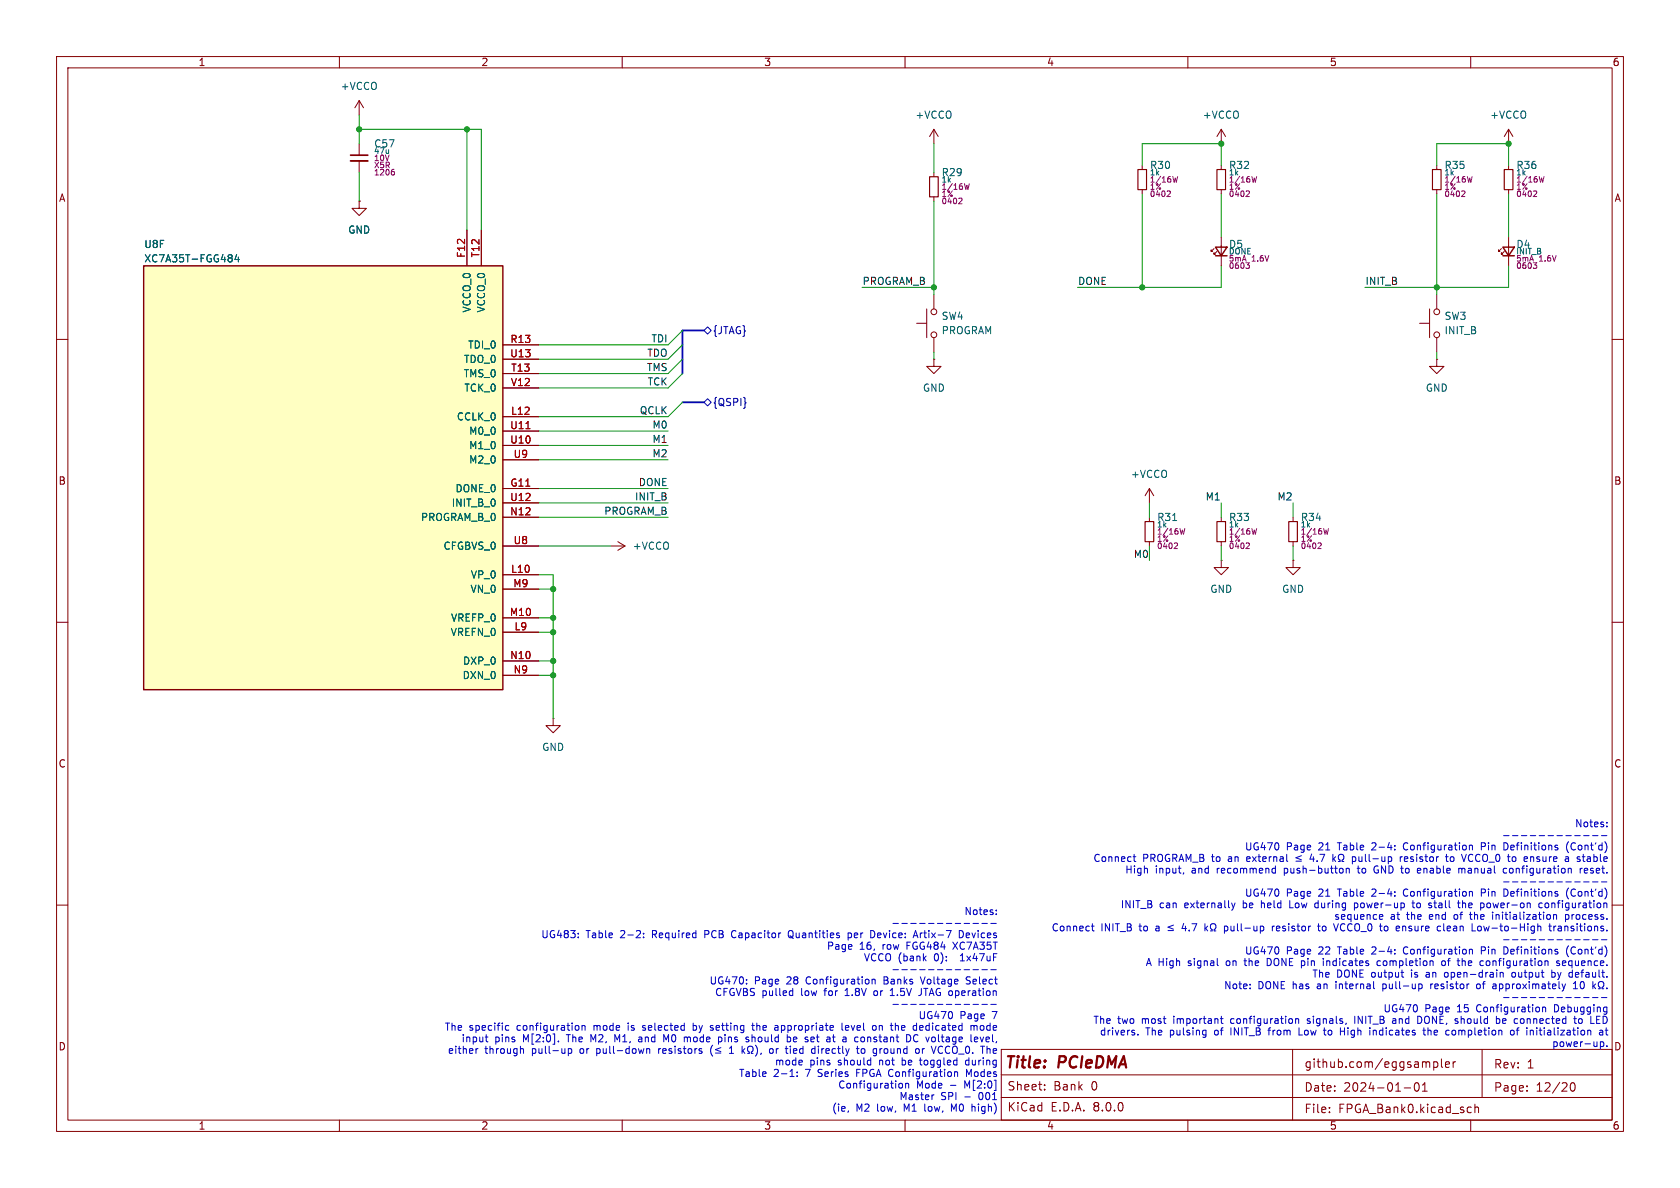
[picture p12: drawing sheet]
<svg xmlns="http://www.w3.org/2000/svg" width="297mm" height="210mm" viewBox="0 0 297 210" stroke-linecap="round" stroke-linejoin="round" font-family="sans-serif">
<g fill="none" stroke="#840000" stroke-width=".18">
<path d="M10 10h277v190h-277zM12 12h273v186h-273zM60 10v2M110 10v2M160 10v2M210 10v2M260 10v2M10 60h2M285 60h2M10 110h2M285 110h2M10 160h2"/>
<path d="M285 160h2M60 198v2M110 198v2M160 198v2M177 194h108M177 190h108M177 185.5h108v12.5h-108zM184.7 192.6v.1M184.7 191.8v.1M210 198v2M228.5 185.5v12.5M235 196.6v.1"/>
<path d="M235 195.8v.1M248.2 192.3h1.2M250.2 191.5l.2-.1a.81 .81 0 0 1 .6 .6 .81 .81 0 0 1-.3 .8l-.2 .1a.81 .81 0 0 1-.3-1.4zM251.5 192.9h.8M251.5 191.8l.4-.4v1.5M253.5 187.7v1.5M253.5 187.8l.4-.1 .3 .3v.4l-.2 .2h-.5M254.8 187.2v1.3l.2 .2M255.5 188.2l.8-.2-.1-.2-.4-.1-.3 .2 .1 .7h.6M256.9 187.7v1M257.3 187.7l-.3 .1-.1 .2M259.7 195.7l.4 .1"/>
<path d="M260 198v2M260.1 196.6l-.4 .1M260.7 195.8l.3-.1 .3 .1 .1 .9M260.7 195.2v1.5M262 185.5v8.5M270 192.8v.1M270 192v.1M277.8 191.5l.2-.1a.8 .8 0 0 1 .5 .7 .8 .8 0 0 1-.5 .8 .99 .99 0 0 1-.2-1.4z"/>
</g>
<path d="M25.4 47h63.5v74.9h-63.5z" fill="#ffffc2"/>
<path d="M25.4 47h63.5v74.9h-63.5zM214.9 43.7h2l-1 1.5zM214.9 45.2h2M265.7 43.7h2l-1 1.5zM265.7 45.2h2" fill="none" stroke="#840000" stroke-width=".25"/>
<g fill="none" stroke="#840000" stroke-width=".18">
<path d="M63.5 17.8l-.8 1.3M63.5 17.8v2.5M63.5 17.8l.8 1.3M63.5 35.6v1.2h1.3l-1.3 1.3-1.3-1.3h1.3M63.5 35.6h.1M63.5 25.4v2M63.5 28.4v2.1M165.1 22.9v2.5M165.1 30.5v.7M165.1 34.8v.8M165.1 22.9l-.8 1.2M165.1 22.9l.8 1.2"/>
<path d="M201.9 29.2v.8M201.9 33.5v.8M215.9 22.9v2.5M215.9 29.2v.8M215.9 33.5v.8M215.9 22.9l-.8 1.2M215.9 22.9l.8 1.2M254 29.2v.8M254 33.5v.8M266.7 22.9v2.5M266.7 29.2v.8M266.7 33.5v.8"/>
<path d="M266.7 22.9l-.8 1.2M266.7 22.9l.8 1.2M82.5 40.6v6.4M85.1 40.6v6.4M162.1 57.2h1.7M163.8 54.6v5.1M165.1 52.1v2.5M165.1 59.7v2.5M214.6 43.9l-.5 .6v-.3v.3h.3M215.1 44.5l-.5 .5v-.3v.3h.3M215.9 41.9v5.1M251 57.2h1.7"/>
<path d="M252.7 54.6v5.1M254 52.1v2.5M254 59.7v2.5M265.4 43.9l-.5 .6v-.3v.3h.3M265.9 44.5l-.5 .5v-.3v.3h.3M266.7 41.9v5.1M88.9 73.7h6.3M88.9 61h6.3M88.9 66h6.3M88.9 78.7h6.3M88.9 76.2h6.3M88.9 63.5h6.3"/>
<path d="M88.9 68.6h6.3M165.1 63.5v1.3h1.3l-1.3 1.2-1.3-1.2h1.3M165.1 63.5h.1M254 63.5v1.3h1.3l-1.3 1.2-1.3-1.2h1.3M254 63.5h.1M88.9 86.4h6.3M88.9 91.4h6.3M88.9 88.9h6.3M88.9 96.5h6.3M88.9 81.3h6.3M107.9 96.5h2.6M109.2 95.8l1.3 .7"/>
<path d="M110.5 96.5l-1.3 .8M203.2 86.4l-.8 1.2M203.2 86.4v2.5M203.2 91.4v.8M203.2 95.8v.7M203.2 86.4l.8 1.2M215.9 99.1v1.2h1.3l-1.3 1.3-1.3-1.3h1.3M215.9 99.1h.1M215.9 91.4v.8M215.9 95.8v.7M228.6 99.1v1.2h1.3l-1.3 1.3-1.3-1.3h1.3M228.6 99.1h.1"/>
<path d="M228.6 91.4v.8M228.6 95.8v.7M88.9 101.6h6.3M88.9 111.8h6.3M88.9 109.2h6.3M88.9 104.1h6.3M88.9 116.8h6.3M88.9 119.4h6.3M97.8 127v1.3h1.3l-1.3 1.2-1.3-1.2h1.3M97.8 127h.1"/>
<circle cx="165.1" cy="59.2" r=".51"/>
<circle cx="165.1" cy="55.1" r=".51"/>
<circle cx="254" cy="59.2" r=".51"/>
<circle cx="254" cy="55.1" r=".51"/>
</g>
<path d="M93 75.8h.7" fill="none" stroke="#a90000" stroke-width=".18"/>
<path d="M41 45.2v.3M41 45.7v.5M41.8 45l-.3 .9h.8M42.1 45.5v.8M207.3 92h.7" fill="none" stroke="#006464" stroke-width=".18"/>
<g fill="none" stroke="#840084" stroke-width=".18">
<path d="M69.4 30.3l.3 .2v.3l-.3 .1M69.5 29.9h.2M169.6 35l.4 .1 .1 .2-.6 .7h.6M171.4 32.5l-.3 1-.2-.7-.2 .7M206.5 33.7l.3 .1 .1 .2-.6 .7h.6M208.2 31.2l-.2 1-.2-.7-.2 .7M220.4 33.7l.4 .1 .1 .2-.6 .7h.6M222.2 31.2l-.3 1-.2-.7-.2 .7M258.5 33.7l.4 .1 .1 .2-.6 .7h.6M260.3 31.2l-.3 1-.2-.7-.2 .7M271.2 33.7l.4 .1 .1 .2-.6 .7h.6M273 31.2l-.3 1-.2-.7-.2 .7"/>
<path d="M220.3 46.4h.6l-.4 .4 .3 .1 .1 .4-.2 .1h-.3M271.1 46.4h.6l-.4 .4 .3 .1 .1 .4-.2 .1h-.3M207.7 96h.4l.1 .3-.6 .7h.6M209.5 93.4l-.3 1-.2-.7-.2 .7M220.4 96h.4l.1 .3-.6 .7h.6M222.2 93.4l-.3 1-.2-.7-.2 .7M233.1 96h.4l.1 .3-.6 .7h.6M234.9 93.4l-.3 1-.2-.7-.2 .7"/>
</g>
<path d="M164.3 31.2h1.6v3.6h-1.6zM201.2 30h1.5v3.5h-1.5zM215.1 30h1.6v3.5h-1.6zM253.2 30h1.6v3.5h-1.6zM265.9 30h1.6v3.5h-1.6zM202.4 92.2h1.6v3.6h-1.6zM215.1 92.2h1.6v3.6h-1.6zM227.8 92.2h1.6v3.6h-1.6z" fill="none" stroke="#840000" stroke-width=".2"/>
<path d="M62 28.4h3" fill="none" stroke="#840000" stroke-width=".33"/>
<path d="M62 27.4h3" fill="none" stroke="#840000" stroke-width=".3"/>
<path d="M124.5 58.4l.6-.6 .6 .6-.6 .7zM124.5 71.1l.6-.6 .6 .6-.6 .7zM131.8 71.2h.1l-.1 .1" fill="none" stroke="#000084" stroke-width=".18"/>
<g fill="none" stroke="#0000c2" stroke-width=".18">
<path d="M200.3 151.4h.5M200.5 151v1.1l.3 .2M209.3 154.3l-.2 .2M217.7 159.6l.3 .9M218.3 159.6l-.3 .9M225.1 153.5l.4 .1M225.5 153.1v1.2M225.5 154.3h-.4M228 159.2v1.3h.6M229.1 152.2h1M230.1 151.3l-1 .3 1 .4M232.9 159.6l-.3 .1-.2 .2"/>
<path d="M235.6 151v1.3M235.8 151.8l.3 .5M236.1 151.4l-.5 .5M237 151l-.2 .1a.58 .58 0 0 0 .1 1v.2h-.3M237.2 151l.2 .1a.58 .58 0 0 1-.1 1v.2h.3M237.2 153.5l.3 .2v.4l-.3 .2M238 153.6l.2-.1 .3 .1v.7M238 153.5v.8M239.1 151.5l.3-.1 .3 .3-.1 .5h-.5M239.1 151.4v1.3M239.4 159.7l.4-.1 .2 .1M239.4 159.6v1.3"/>
<path d="M239.9 153.5h.5M240.1 153.1l.1 1.2M243 153.4v.6l.3 .3M246.6 150.1v.1M246.6 149.5v.1M246.6 157.6v.2M246.6 158.3v.1M247.6 151.4v.9M247.9 151.4l-.3 .3M248.3 149l-.2 .5 .2 .7M248.3 157.2l-.2 .5 .2 .7M248.7 151.4h-.2l-.2 .2v.6l.4 .1"/>
<path d="M248.9 151.7l-.6 .2M249.6 159.6h.5M249.8 159.2v1.1l.3 .2M250.8 153.5l.3 .1 .1 .2-.6 .1M251.1 154.3h-.3M252.9 159.6l.2 .1M253.5 159.6h.5M255.5 151.4h.5M255.7 151v1.1l.3 .2M256.8 151.4l-.3 .1-.1 .2v.5l.4 .1M257.6 159.6h.5M257.8 159.2v1.1l.3 .2"/>
<path d="M257.9 153.6l.4-.1 .1 .2M257.9 153.5v.8M258.4 153.7v.6M258.6 159.2v1.3M258.9 153.6l-.3-.1-.2 .2M258.9 159.6l-.3 .1M259.6 151.3v.4l.2 .5M259.8 149.5l.1-.1 .4 .1v.7M259.8 157.7l.1-.1h.4v.8M259.8 151.1l-.1 .1M261.9 149.6h.5M261.9 157.8h.5"/>
<path d="M262.4 149h-.5v1.2M262.4 157.2h-.5v1.2M263.1 159.6l-.3 .3v.3l.3 .3M265.8 147.7h1M265.8 155.9h1M266.4 153.6l-.4-.1-.2 .2 .1 .6h.5M266.5 149.2l-.6-.2v1.2l.6-.1M266.5 157.3l-.6-.1v1.2l.6-.2M266.9 153.6v.6M267.4 147.7h1M267.4 155.9h1M269 147.7h.9"/>
<path d="M269 155.9h.9M270.5 147.7h1M270.5 155.9h1M270.7 151.5h.4v.8M272.1 147.7h1M272.1 155.9h1M272.6 159.7l-.3-.1-.3 .3 .2 .5h.4M273.7 147.7h.9M273.7 159.7l-.3-.1-.3 .3 .1 .5 .2 .1 .3-.1M273.7 155.9h.9M275.2 147.7h1M275.2 155.9h1"/>
<path d="M276.8 147.7h1M276.8 155.9h1M277.3 148.8a1.46 1.46 0 0 0 0 1.9M277.3 157a1.47 1.47 0 0 0-.1 1.9M278.4 147.7h1M278.4 155.9h1M279.4 153.5v.8M279.7 153.5l-.3 .2M280 147.7h.9M280 155.9h.9M280.1 153.9l.6-.1-.1-.2-.3-.1-.2 .2v.6h.5M280.8 151.4h.2"/>
<path d="M280.8 152.3h.3M280.8 151.8h.3M281.5 147.7h1M281.5 155.9h1M283.1 147.7h1M283.1 155.9h1M284.1 146v.2M284.1 145.4v.1M102.2 165.6v.2M102.2 165v.1M113.8 165.6v.2M113.8 165v.1"/>
<path d="M129.6 164.6l-.3 .4 .3 .7M132 173.8v.1M132 173.2v.1M139.6 165.5h.1M139.8 175.1l.3 .1M139.9 164.5a.43 .43 0 0 0-.5 .4v.4a.43 .43 0 0 0 .5 .5M140.1 174.7v1.3M140.1 175.9l-.3 .1M149.4 176h.7M149.9 164.9v1.3M149.9 165l.4-.1 .2 .1M150.5 165.6l-.2 .2-.4-.1"/>
<path d="M153.9 164.5a.64 .64 0 0 1 .8 .6 .64 .64 0 0 1-.8 .7M154.2 173.1v.8M154.2 173.2l.2-.1 .3 .1v.7M154.6 175.2l-.1 .2 .1 .5M157.4 176h.7M157.4 175.1l.3-.4v1.3M157.9 163.2h.9M157.9 171.4h.9M157.9 177.6h.9M159.4 163.2h1M159.4 171.4h1M159.4 177.6h1"/>
<path d="M161 163.2h1M161 171.4h1M161 177.6h1M161.4 165.8l.5-1.3 .4 1.3M161.6 165.4h.6M162.6 163.2h.9M162.6 171.4h.9M162.6 177.6h.9M162.7 172.7l.4 1.2M162.9 174.7v.9a.41 .41 0 0 1-.5 .4M164.2 163.2h.9M164.2 171.4h.9"/>
<path d="M164.2 177.6h.9M165.7 163.2h1M165.7 171.4h1M165.7 177.6h1M167.3 163.2h1M167.3 171.4h1M167.3 177.6h1M168.9 163.2h.9M168.9 171.4h.9M168.9 177.6h.9M169.6 164.5a.64 .64 0 0 1 .7 .6 .64 .64 0 0 1-.7 .7zM169.8 169.9h.7"/>
<path d="M169.9 168.9h-.1M170.4 163.2h1M170.4 171.4h1M170.4 177.6h1M170.8 173.9h.5M171.3 172.7h-.3l-.2 .2 .1 .3 .4 .1M172 163.2h1M172 171.4h1M172 177.6h1M173.6 163.2h1M173.6 171.4h1M173.6 177.6h1"/>
<path d="M175.2 163.2h.9M175.2 171.4h.9M175.2 177.6h.9M176.1 161.6v.1M176.1 160.9v.1M192.9 163.7h.5M193.1 163.3v1.1l.3 .2M213 163.3v1.3M213.1 164.1l.4 .5M213.5 163.7l-.5 .5M214 164.6h.3v-.3a.54 .54 0 0 1-.3-.7 .54 .54 0 0 1 .8-.2 .58 .58 0 0 1-.1 .9v.3h.3M215.2 170.5l.2 .2"/>
<path d="M215.9 179.6v1.1l.3 .2M216.5 163.8l.3-.1 .2 .1M216.5 163.7v1.3M217 164.4l-.2 .2-.3-.1M218 160.5l-.3 .4M221 174.7v.1M221 174v.1M223.3 163.8l.1 .2-.1 .5M224 169.4v1.3h.3M224.9 163.7v.9M225.3 163.7l-.4 .3M225.7 163.8v.7"/>
<path d="M226.3 164l-.6 .1M232.4 160.2l.2 .2 .3 .1M232.9 163.7h.5M233.1 163.3v1.1l.3 .2M233.9 169.4v.1M233.9 169.8v.9M234 163.7l-.2 .3v.3l.2 .3M236.6 163.3l-.4 1.3M237 163.6v.7M239.5 179.6v1.3M240 160.4l-.2 .1-.4-.1M242.8 174.6l.2 .2"/>
<path d="M243.9 162.5h.5M243.9 161.7h.4l.2 .3-.6 .1M244 169.9l-.3-.1-.3 .3 .2 .5h.4M244.5 173.9v1.3M244.5 174.7l.1 .1M244.6 173.9l-.1 .1M246.6 167.9v.1M246.6 168.5v.1M247.7 171.9h.5M247.9 172.7h.3M248 163.7v.9M248.3 167.4l-.2 .5 .2 .7"/>
<path d="M248.5 163.8l-.3-.1-.2 .1M250.6 179.6a.64 .64 0 0 1 .8 .7 .64 .64 0 0 1-.8 .6M250.8 174l.4-.1 .2 .3-.1 .5h-.5M252.9 173.9v.9M252.9 160l.2 .2-.2 .3M253.3 173.9l-.4 .3M254.9 170l.2-.2 .4 .2v.5l-.1 .1-.3 .1-.2-.1zM255.2 163.3v1.1l.2 .2M255.5 172l-.1 .1 .1 .6M258.5 169.4v1.3M258.9 169.8l-.4 .2M259.8 167.9l.1-.1 .4 .1v.7"/>
<path d="M259.8 161.7h.5M259.9 161.2l.1 1.3M261.3 163.8l.2-.1 .3 .1 .1 .5-.1 .2-.3 .1-.2-.2zM261.6 174l-.3-.1-.3 .3 .1 .5 .2 .1 .3-.1M261.9 168h.5M262.4 167.4h-.5v1.2M263.2 169.8l-.4 .1-.1 .2 .1 .5 .4 .1M263.9 161.7v.8M264.1 173.9l.3 .1 .1 .8M264.5 174.7l-.4 .1M264.5 174.2l-.4 .1M264.5 179.6v1.3"/>
<path d="M265.2 172l.2-.1 .3 .1 .1 .7M265.2 171.9v.8M265.8 166.1h1M265.8 176.3h1M266.5 167.6l-.6-.2v1.2l.6-.1M267.4 166.1h1M267.4 176.3h1M267.7 171.9l-.3 .1-.1 .1v.5l.4 .1M269 166.1h.9M269 176.3h.9M270.5 166.1h1M270.5 176.3h1"/>
<path d="M272.1 166.1h1M272.1 176.3h1M272.7 178v.9M272.7 178.1l.2-.1 .3 .1 .1 .8M273.7 166.1h.9M273.7 176.3h.9M273.8 163.7h.5M274 163.3v1.1l.3 .2M274.3 172l.4-.1 .2 .1M274.3 171.5v1.2M274.6 161.8l.2-.1h.3l.1 .8M274.6 161.7v.8"/>
<path d="M274.7 163.7v.9M274.9 172.6l-.2 .1h-.4M275.1 163.7l-.4 .3M275.2 166.1h1M275.2 176.3h1M275.5 163.8l.4-.1 .1 .2M275.7 169.9l-.3-.1-.2 .2v.2l.5 .1v.3h-.5M276 164l-.4 .1-.2 .2 .2 .3 .4-.1M276.8 161.7h.3l.2 .1M276.8 161.7v1.2M276.8 169.9l-.4-.1-.2 .2 .1 .6h.5M276.8 166.1h1"/>
<path d="M276.8 170.2l-.6 .1M276.8 176.3h1M277.3 167.2a1.46 1.46 0 0 0 0 1.9M277.3 162.4l-.2 .1h-.3M277.6 171.9l.4 .1M278 172.7h-.4M278 171.5v1.2M278.2 174.8h.7M278.2 173.9l.3-.4v1.3M278.4 166.1h1M278.4 176.3h1M278.4 179.6v1.1l.3 .2"/>
<path d="M280 166.1h.9M280 176.3h.9M281.5 166.1h1M281.5 176.3h1M282.9 173.5l-.2 .1a.58 .58 0 0 0 .2 .9v.3h-.3M283.1 166.1h1M283.1 176.3h1M283.2 173.5l.2 .1a.59 .59 0 0 1-.2 .9v.3h.3M284.1 174.7v.1M84.1 185.4v.8M84.5 185.4l-.4 .2M85.8 183.3h.5"/>
<path d="M86 182.9v1.1l.3 .2M89.4 182l.2 .1h.4M90 181.3h-.4l-.2 .1M92.2 185.4l.4 .1v.7M98.7 184v.2M100.5 185.4h.3l.3 .2-.1 .6h-.5M100.5 185.4v1.2M101.9 181.3h.3l.1 .2v.5l-.4 .1M102.9 181.4l.2-.1h.3v.8M102.9 181.3v.8M109.1 183.8l-.4-.9v1.3M113.3 183.3l-.4 .1"/>
<path d="M113.4 183.7h-.3l-.2 .2v.2l.5 .1M113.6 182.1h.1M113.8 181.3l-.2 .2 .2 .2M114.3 185.5l.2-.1h.3l.1 .8M114.3 185.4v.8M116.4 185.4v.8M116.7 185.4l-.3 .2M118.2 182.9l-.4 .9-.5-.9v1.3M121.3 183.3l.2 .2M121.5 183.5v.7M121.7 183.3l-.2 .2M122.5 182.1h.4"/>
<path d="M122.5 180.9v1.2M122.9 181.3h-.4M125.8 181.3h.3M125.8 181.7l.3 .2M125.9 184.8a1.47 1.47 0 0 0 .1 1.9M126.1 181.9l-.2 .2h-.2M126.5 186.2h.9M127.1 183.3l.4 .1 .1 .2v.4l-.5 .2M127.4 185.2l-.9 .3 .9 .4M129 186.2h.7M129.3 184.9v1.3M131.2 184.9v1.3"/>
<path d="M131.3 185.7l.4 .5M131.7 185.4l-.5 .5M132.2 185.3v.5l.3 .2v.2h-.3M132.2 185.1l.1-.1a.54 .54 0 0 1 .8 .2 .54 .54 0 0 1-.3 .8v.2h.3M132.2 183.7l.2 .2-.2 .3M132.2 183.3l.1 .1M132.9 181.3h.5M132.9 182.9v1.3M133 183.4h-.1M133.1 180.9v1l.3 .2M133.6 184.8a1.47 1.47 0 0 1 0 1.9M134.6 186.2l-.1 .2"/>
<path d="M136.2 185.4h.3l.2 .2v.4l-.2 .2h-.3l-.2-.2zM137.1 181.3h.3l.1 .2v.6M137.5 182.1h-.4M137.5 181.6h-.4M139.2 183.4l.3-.1 .3 .3-.1 .5h-.5M139.7 190.3h.7M139.7 184.9v.2M139.7 185.4v.8M140.3 185.8l.6-.1-.1-.3h-.4l-.1 .1v.7h.5M140.7 183.3h-.3l-.1 .2v.6l.4 .1M140.9 183.6l-.6 .1M140.9 190.2v.1"/>
<path d="M140.9 189.5v.1M142 185.4h-.4l-.2 .2 .1 .6h.5M142 184.9v1.3M143.4 184.1h.5M143.4 183.4h.5M144 183.6l-.7 .1M144.1 185.4h-.4l-.2 .2 .1 .6h.5M144.1 184.9v1.3M144.7 184.9v.2M144.7 185.4v.8M147.2 183.3h.4M147.3 184l.3 .2"/>
<path d="M148.9 180.9v1l.1 .2M150 181.3h-.4l-.1 .2v.6h.5M150 196.4l-.1 .2M150.1 181.6l-.6 .1M151.4 185.4h.5M151.6 184.9v1.1l.3 .2M152.4 185.4h.3l.2 .2v.4l-.2 .2h-.3l-.2-.2zM154.5 181.3h.3l.1 .2-.1 .5-.3 .1M155.4 181.3v.8M155.6 181.3l-.2 .1M155.9 185.4l-.3 .1M158.5 181.3l.3 .2v.6"/>
<path d="M159 191.6l.3-.1 .3 .2-.2 .6h-.4M160.1 191.6l.2-.1 .3 .1v.7M160.1 191.5v.8M161.9 182.9a.66 .66 0 0 0-.4 .7 .66 .66 0 0 0 .5 .6l.3-.2M162 182.9l.3 .1M162.5 187.4h.5M162.6 181.9l.2 .2h.3M162.6 181.5l.2-.2h.2l.2 .2M162.7 187l.1 1.2M163.1 185.4v.8M163.2 181.6l-.6 .1M163.4 185.4l-.3 .2"/>
<path d="M165.1 193.5l-.2 .1M166.6 186.1l-.2 .1M168.6 196.1l-.4-.9v1.2M168.7 189.6l.2-.1h.3l.1 .8M171.2 187.4l-.4 .1-.1 .2v.4l.5 .2M171.3 189.9l-.4-.9v1.3M171.8 195.2v1.2M171.8 181.3l.4 .2M172.2 181.5l.2-.2h.3v.8M172.2 181.5v.6M172.2 195.6l-.4 .1M173.3 183.3l.3 .9 .3-.9"/>
<path d="M173.7 181.3h-.3l-.1 .2v.5l.4 .1M174.5 183.3l-.2 .2v.5l.2 .2M174.9 183.6l-.6 .1M176 185.4h-.2l-.2 .1v.7h.4M176.2 185.7l-.6 .1M200.6 182.6v.3M201.2 182.8v.2M212.8 182.1l.4 .1M213.2 182.1v1l-.2 .3M213.2 182.9l-.4 .1M215.7 180.1h.5M224.1 182.1h.5"/>
<path d="M224.3 181.9v1.1M229 180.2l.2-.1h.3l.1 .8M229 180.1v.8M229.6 181.7v1.3h.7M231.1 180.9h.1M231.3 180.1l-.2 .2 .2 .2M233.9 182.1h.5M234.2 182.9l.2 .1M237 182.3h.7M237.7 181.7v1.3M242.8 182.1v.9M243.1 182.1l-.3 .1"/>
<path d="M246.3 180.1h.4M246.8 180.9h-.5M246.8 180.4h-.5M251.5 182.1h.5M251.7 181.7v1.1l.3 .2M252.4 181.7v1.3M252.8 182.1l-.4 .1M257.1 182.1l-.3 .1-.1 .2v.4l.4 .2M264.5 180.1h.4l.2 .2-.1 .6h-.5M265.7 180.1v.8M266.2 180.4l-.6 .1M267.1 182.2l.2-.1 .3 .1 .1 .5-.1 .2-.3 .1-.2-.2z"/>
<path d="M268.1 182.1h.4M268.4 181.7l-.2 .2v1.1M269.2 180.1h-.3l-.1 .2v.5l.4 .1M271.7 181.7v.1M278.2 180.1h.5M279.1 180.2l.2-.1 .4 .1v.5l-.1 .2h-.3l-.2-.1zM282.3 180.9h.6M282.3 180.3h.4M282.8 182.2h.5l.1 .8M282.9 184.2h.4l.2 .2-.1 .5h-.5M282.9 184.2v1.2M283.4 182.4l-.5 .1-.2 .2 .2 .3 .5-.1"/>
<path d="M283.8 182.1h.5M284 181.7v1.1l.3 .2M284.1 184.9v.1"/>
</g>
<path d="M124.5 58.4h-3.9v7.6M120.6 71.1h3.9" fill="none" stroke="#000084" stroke-width=".3"/>
<g fill="none" stroke="#009600" stroke-width=".18">
<path d="M63.5 22.9h21.6v17.7M63.5 20.3v5.1M63.5 30.5v5.1M82.5 22.9v17.7M165.1 25.4v5.1M165.1 35.6v16.5M201.9 29.2v-3.8h14v3.8M201.9 34.3v16.5M215.9 34.3v7.6M254 29.2v-3.8h12.7v3.8M254 34.3v17.8M266.7 34.3v7.6"/>
<path d="M120.6 58.4l-2.5 2.6h-22.9M152.4 50.8h12.7M215.9 47v3.8h-25.4M266.7 47v3.8h-25.4M95.2 76.2h22.9M95.2 78.7h22.9M120.6 66l-2.5 2.6h-22.9M120.6 63.5l-2.5 2.5h-22.9M120.6 61l-2.5 2.5h-22.9M120.6 71.1l-2.5 2.6h-22.9M165.1 62.2v1.3M254 62.2v1.3"/>
<path d="M95.2 96.5h12.7M95.2 91.4h22.9M95.2 88.9h22.9M95.2 86.4h22.9M95.2 81.3h22.9M203.2 88.9v2.5M203.2 96.5v2.6M215.9 88.9v2.5M215.9 96.5v2.6M228.6 88.9v2.5M228.6 96.5v2.6M95.2 111.8h2.6"/>
<path d="M95.2 101.6h2.6v25.4M95.2 109.2h2.6M95.2 104.1h2.6M95.2 119.4h2.6M95.2 116.8h2.6"/>
</g>
<g fill="#009600" stroke="#009600" stroke-width=".18">
<circle cx="63.5" cy="22.9" r=".46"/>
<circle cx="82.5" cy="22.9" r=".46"/>
<circle cx="97.8" cy="111.8" r=".46"/>
<circle cx="97.8" cy="109.2" r=".46"/>
<circle cx="97.8" cy="116.8" r=".46"/>
<circle cx="97.8" cy="104.1" r=".46"/>
<circle cx="97.8" cy="119.4" r=".46"/>
<circle cx="254" cy="50.8" r=".46"/>
<circle cx="201.9" cy="50.8" r=".46"/>
<circle cx="165.1" cy="50.8" r=".46"/>
<circle cx="266.7" cy="25.4" r=".46"/>
<circle cx="215.9" cy="25.4" r=".46"/>
</g>
<g font-size="2.8" fill="#840000">
<text x="177.5" y="189.4">Title:</text>
<text x="187.2" y="189.4">PCIeDMA</text>
</g>
<g font-size="2.1" fill="#840000">
<text x="230.5" y="189">github.com/eggsampler</text>
<text x="264" y="189.1">Rev:</text>
<text x="269.9" y="189.1">1</text>
<text x="178" y="196.7">KiCad</text>
<text x="178" y="193">Sheet:</text>
<text x="185.7" y="196.7">E.D.A.</text>
<text x="186.2" y="193">Bank</text>
<text x="193" y="193">0</text>
<text x="193.3" y="196.7">8.0.0</text>
<text x="230.5" y="193.2">Date:</text>
<text x="230.5" y="197">File:</text>
<text x="236.6" y="197">FPGA_Bank0.kicad_sch</text>
<text x="237.5" y="193.2">2024-01-01</text>
<text x="264" y="193.2">Page:</text>
<text x="271.5" y="193.2">12/20</text>
</g>
<g font-size="1.8" fill="#840000">
<text x="35" y="11.9">1</text>
<text x="85" y="11.9">2</text>
<text x="135" y="11.9">3</text>
<text x="185" y="11.9">4</text>
<text x="235" y="11.9">5</text>
<text x="285" y="11.9">6</text>
<text x="10.3" y="35.9">A</text>
<text x="285.3" y="35.9">A</text>
<text x="10.3" y="85.9">B</text>
<text x="285.3" y="85.9">B</text>
<text x="10.3" y="135.9">C</text>
<text x="285.3" y="135.9">C</text>
<text x="10.3" y="185.9">D</text>
<text x="285.3" y="185.9">D</text>
<text x="35" y="199.9">1</text>
<text x="85" y="199.9">2</text>
<text x="135" y="199.9">3</text>
<text x="185" y="199.9">4</text>
<text x="235" y="199.9">5</text>
<text x="285" y="199.9">6</text>
</g>
<g font-size="1.8" fill="#006464">
<text x="60.1" y="16.1">+VCCO</text>
<text x="161.7" y="21.2">+VCCO</text>
<text x="212.5" y="21.2">+VCCO</text>
<text x="263.3" y="21.2">+VCCO</text>
<text x="66" y="26.3">C57</text>
<text x="166.4" y="31.3">R29</text>
<text x="203.2" y="30.1">R30</text>
<text x="217.2" y="30.1">R32</text>
<text x="255.3" y="30.1">R35</text>
<text x="268" y="30.1">R36</text>
<text x="61.5" y="41.5">GND</text>
<text x="25.4" y="46.6">XC7A35T-FGG484</text>
<text x="25.4" y="44">U8F</text>
<text x="217.2" y="44">D5</text>
<text x="268" y="44">D4</text>
<text x="83.4" y="55.3" transform="rotate(-90 83.4 55.3)">VCCO_0</text>
<text x="86" y="55.3" transform="rotate(-90 86 55.3)">VCCO_0</text>
<text x="166.4" y="59.3">PROGRAM</text>
<text x="166.4" y="56.7">SW4</text>
<text x="255.3" y="56.7">SW3</text>
<text x="255.3" y="59.3">INIT_B</text>
<text x="81.9" y="64.4">TDO_0</text>
<text x="82.7" y="61.8">TDI_0</text>
<text x="81.9" y="66.9">TMS_0</text>
<text x="82" y="69.4">TCK_0</text>
<text x="163.1" y="69.4">GND</text>
<text x="252" y="69.4">GND</text>
<text x="80.7" y="74.5">CCLK_0</text>
<text x="82.8" y="77.1">M0_0</text>
<text x="82.8" y="79.6">M1_0</text>
<text x="82.8" y="82.1">M2_0</text>
<text x="79.8" y="89.8">INIT_B_0</text>
<text x="80.4" y="87.2">DONE_0</text>
<text x="199.8" y="84.7">+VCCO</text>
<text x="74.3" y="92.3">PROGRAM_B_0</text>
<text x="204.5" y="92.3">R31</text>
<text x="217.2" y="92.3">R33</text>
<text x="229.9" y="92.3">R34</text>
<text x="78.3" y="97.4">CFGBVS_0</text>
<text x="111.8" y="97.4">+VCCO</text>
<text x="83.1" y="105">VN_0</text>
<text x="83.1" y="102.5">VP_0</text>
<text x="213.9" y="105">GND</text>
<text x="226.6" y="105">GND</text>
<text x="79.6" y="112.6">VREFN_0</text>
<text x="79.6" y="110.1">VREFP_0</text>
<text x="81.8" y="117.7">DXP_0</text>
<text x="81.7" y="120.2">DXN_0</text>
<text x="95.8" y="132.9">GND</text>
</g>
<g font-size="1.8" fill="#a90000">
<text x="82.3" y="45.7" transform="rotate(-90 82.3 45.7)">F12</text>
<text x="84.8" y="45.6" transform="rotate(-90 84.8 45.6)">T12</text>
<text x="90.1" y="63.2">U13</text>
<text x="90.1" y="60.7">R13</text>
<text x="90.3" y="65.8">T13</text>
<text x="90.2" y="68.3">V12</text>
<text x="90.1" y="75.9">U11</text>
<text x="90.2" y="73.4">L12</text>
<text x="90.1" y="78.5">U10</text>
<text x="90.7" y="81">U9</text>
<text x="90.1" y="88.6">U12</text>
<text x="90.1" y="86.1">G11</text>
<text x="90.1" y="91.2">N12</text>
<text x="90.2" y="101.3">L10</text>
<text x="90.7" y="96.3">U8</text>
<text x="90.6" y="103.9">M9</text>
<text x="90" y="109">M10</text>
<text x="90.9" y="111.5">L9</text>
<text x="90.1" y="116.6">N10</text>
<text x="90.7" y="119.1">N9</text>
</g>
<g font-size="1.8" fill="#0f0f0f">
<text x="152.4" y="50.5">PROGRAM_B</text>
<text x="190.5" y="50.5">DONE</text>
<text x="241.3" y="50.5">INIT_B</text>
<text x="114.3" y="65.7">TMS</text>
<text x="114.3" y="63.2">TDO</text>
<text x="115.1" y="60.6">TDI</text>
<text x="114.4" y="68.2">TCK</text>
<text x="113" y="73.3">QCLK</text>
<text x="115.2" y="75.9">M0</text>
<text x="115.2" y="80.9">M2</text>
<text x="115.2" y="78.4">M1</text>
<text x="112.2" y="88.6">INIT_B</text>
<text x="112.8" y="86">DONE</text>
<text x="213" y="88.6">M1</text>
<text x="225.7" y="88.6">M2</text>
<text x="106.7" y="91.1">PROGRAM_B</text>
<text x="200.3" y="98.7">M0</text>
</g>
<g font-size="1.8" fill="#000084">
<text x="125.9" y="59.3">{JTAG}</text>
<text x="125.9" y="72">{QSPI}</text>
</g>
<g font-size="1.8" fill="#0000c2">
<text x="278.4" y="146.3">Notes:</text>
<text x="193.2" y="152.5">Connect</text>
<text x="198.8" y="154.5">High</text>
<text x="202" y="152.5">PROGRAM_B to</text>
<text x="204.2" y="154.5">input,</text>
<text x="210.8" y="154.5">and</text>
<text x="215.4" y="154.5">recommend</text>
<text x="217.4" y="152.5">an</text>
<text x="220" y="150.4">UG470</text>
<text x="220.9" y="152.5">external</text>
<text x="227.4" y="150.4">Page</text>
<text x="227.5" y="154.5">push-button</text>
<text x="229.7" y="152.5">þÿ&quot;d4.7</text>
<text x="233.2" y="150.4">21</text>
<text x="236.8" y="150.4">Table</text>
<text x="240.3" y="152.5">pull-up</text>
<text x="240.7" y="154.5">to</text>
<text x="243" y="150.4">2-4:</text>
<text x="243.8" y="154.5">GND to</text>
<text x="248.8" y="150.4">Configuration</text>
<text x="249" y="152.5">resistor</text>
<text x="251.9" y="154.5">enable</text>
<text x="257.3" y="152.5">to</text>
<text x="259.3" y="154.5">manual</text>
<text x="260.4" y="152.5">VCCO_0 to</text>
<text x="262.7" y="150.4">Pin</text>
<text x="266.9" y="150.4">Definitions</text>
<text x="267.4" y="154.5">configuration</text>
<text x="271.7" y="152.5">ensure</text>
<text x="278.2" y="150.4">(Cont'd)</text>
<text x="279.2" y="152.5">a</text>
<text x="281.2" y="154.5">reset.</text>
<text x="281.5" y="152.5">stable</text>
<text x="170.4" y="161.8">Notes:</text>
<text x="198" y="160.6">INIT_B</text>
<text x="205" y="160.6">can</text>
<text x="209.5" y="160.6">externally</text>
<text x="220" y="158.6">UG470</text>
<text x="220" y="160.6">be</text>
<text x="223.4" y="160.6">held</text>
<text x="227.4" y="158.6">Page</text>
<text x="228.6" y="160.6">Low</text>
<text x="233.2" y="158.6">21</text>
<text x="233.3" y="160.6">during</text>
<text x="236.8" y="158.6">Table</text>
<text x="240.5" y="160.6">power-up</text>
<text x="243" y="158.6">2-4:</text>
<text x="248.8" y="158.6">Configuration</text>
<text x="251" y="160.6">to</text>
<text x="254.1" y="160.6">stall</text>
<text x="259.5" y="160.6">the</text>
<text x="262.7" y="158.6">Pin</text>
<text x="263.6" y="160.6">power-on</text>
<text x="266.9" y="158.6">Definitions</text>
<text x="274.1" y="160.6">configuration</text>
<text x="278.2" y="158.6">(Cont'd)</text>
<text x="95.6" y="165.9">UG483:</text>
<text x="103.6" y="165.9">Table</text>
<text x="109.8" y="165.9">2-2:</text>
<text x="115.6" y="165.9">Required</text>
<text x="125" y="165.9">PCB</text>
<text x="130" y="165.9">Capacitor</text>
<text x="140.2" y="165.9">Quantities</text>
<text x="146.1" y="168">Page</text>
<text x="151" y="165.9">per</text>
<text x="151.9" y="168">16,</text>
<text x="155.2" y="165.9">Device:</text>
<text x="156.1" y="168">row</text>
<text x="160.5" y="168">FGG484</text>
<text x="163" y="165.9">Artix-7</text>
<text x="169" y="168">XC7A35T</text>
<text x="171.2" y="165.9">Devices</text>
<text x="185.8" y="164.7">Connect</text>
<text x="194.6" y="164.7">INIT_B</text>
<text x="201.5" y="164.7">to</text>
<text x="204.6" y="164.7">a</text>
<text x="206.9" y="164.7">þÿ&quot;d4.7</text>
<text x="217.5" y="164.7">pull-up</text>
<text x="226.2" y="164.7">resistor</text>
<text x="234.5" y="164.7">to</text>
<text x="235.8" y="162.7">sequence</text>
<text x="237.6" y="164.7">VCCO_0 to</text>
<text x="245.8" y="162.7">at</text>
<text x="248.8" y="162.7">the</text>
<text x="248.9" y="164.7">ensure</text>
<text x="253" y="162.7">end</text>
<text x="256.4" y="164.7">clean</text>
<text x="257.5" y="162.7">of</text>
<text x="260.6" y="162.7">the</text>
<text x="262.7" y="164.7">Low-to-High</text>
<text x="264.7" y="162.7">initialization</text>
<text x="276.6" y="164.7">transitions.</text>
<text x="277.8" y="162.7">process.</text>
<text x="152.6" y="170">VCCO (bank</text>
<text x="165.2" y="170">0):</text>
<text x="170.2" y="170">1x47uF</text>
<text x="202.5" y="170.9">A High</text>
<text x="210.1" y="170.9">signal</text>
<text x="217" y="170.9">on</text>
<text x="220" y="168.8">UG470</text>
<text x="220.5" y="170.9">the</text>
<text x="224.6" y="170.9">DONE pin</text>
<text x="227.4" y="168.8">Page</text>
<text x="231.9" y="172.9">The</text>
<text x="233.2" y="168.8">22</text>
<text x="235" y="170.9">indicates</text>
<text x="236.3" y="172.9">DONE output</text>
<text x="236.8" y="168.8">Table</text>
<text x="243" y="168.8">2-4:</text>
<text x="244.7" y="170.9">completion</text>
<text x="248.8" y="168.8">Configuration</text>
<text x="249.8" y="172.9">is</text>
<text x="252.6" y="172.9">an</text>
<text x="256" y="172.9">open-drain</text>
<text x="256.4" y="170.9">of</text>
<text x="259.4" y="170.9">the</text>
<text x="262.7" y="168.8">Pin</text>
<text x="263.5" y="170.9">configuration</text>
<text x="266.9" y="168.8">Definitions</text>
<text x="268.1" y="172.9">output</text>
<text x="275.4" y="172.9">by</text>
<text x="277.3" y="170.9">sequence.</text>
<text x="278.2" y="168.8">(Cont'd)</text>
<text x="278.6" y="172.9">default.</text>
<text x="125.3" y="174.1">UG470:</text>
<text x="126.3" y="176.2">CFGVBS pulled</text>
<text x="133.4" y="174.1">Page</text>
<text x="139.2" y="174.1">28</text>
<text x="141.7" y="176.2">low</text>
<text x="142.8" y="174.1">Configuration</text>
<text x="146" y="176.2">for</text>
<text x="149.9" y="176.2">1.8V</text>
<text x="155.1" y="176.2">or</text>
<text x="156.7" y="174.1">Banks</text>
<text x="158.3" y="176.2">1.5V</text>
<text x="163.5" y="174.1">Voltage</text>
<text x="163.5" y="176.2">JTAG operation</text>
<text x="171.7" y="174.1">Select</text>
<text x="216.3" y="174.9">Note:</text>
<text x="222.4" y="174.9">DONE has</text>
<text x="233.1" y="174.9">an</text>
<text x="236.6" y="174.9">internal</text>
<text x="244.5" y="179">UG470</text>
<text x="245.1" y="174.9">pull-up</text>
<text x="251.9" y="179">Page</text>
<text x="253.7" y="174.9">resistor</text>
<text x="257.7" y="179">15</text>
<text x="261.3" y="179">Configuration</text>
<text x="262.1" y="174.9">of</text>
<text x="265.2" y="174.9">approximately</text>
<text x="275.2" y="179">Debugging</text>
<text x="279.6" y="174.9">10</text>
<text x="78.5" y="182.3">The</text>
<text x="81.5" y="184.3">input</text>
<text x="82.9" y="182.3">specific</text>
<text x="87.4" y="184.3">pins</text>
<text x="91.5" y="182.3">configuration</text>
<text x="92.6" y="184.3">M[2:0].</text>
<text x="100.5" y="184.3">The</text>
<text x="104.9" y="184.3">M2,</text>
<text x="105.2" y="182.3">mode</text>
<text x="109.3" y="184.3">M1,</text>
<text x="111.5" y="182.3">is</text>
<text x="113.7" y="184.3">and</text>
<text x="114.3" y="182.3">selected</text>
<text x="118.4" y="184.3">M0</text>
<text x="122.2" y="184.3">mode</text>
<text x="123.4" y="182.3">by</text>
<text x="126.6" y="182.3">setting</text>
<text x="128.4" y="184.3">pins</text>
<text x="133.5" y="184.3">should</text>
<text x="134.3" y="182.3">the</text>
<text x="138.4" y="182.3">appropriate</text>
<text x="141" y="184.3">be</text>
<text x="144.4" y="184.3">set</text>
<text x="148.4" y="184.3">at</text>
<text x="150.5" y="182.3">level</text>
<text x="151.5" y="184.3">a</text>
<text x="153.8" y="184.3">constant</text>
<text x="156.1" y="182.3">on</text>
<text x="159.6" y="182.3">the</text>
<text x="162.3" y="180.2">UG470</text>
<text x="163.1" y="184.3">DC voltage</text>
<text x="163.7" y="182.3">dedicated</text>
<text x="169.7" y="180.2">Page</text>
<text x="174.1" y="182.3">mode</text>
<text x="174.9" y="184.3">level,</text>
<text x="175.5" y="180.2">7</text>
<text x="193.2" y="181.1">The</text>
<text x="194.3" y="183.1">drivers.</text>
<text x="197.6" y="181.1">two</text>
<text x="202" y="181.1">most</text>
<text x="202.5" y="183.1">The</text>
<text x="206.9" y="183.1">pulsing</text>
<text x="207.7" y="181.1">important</text>
<text x="215" y="183.1">of</text>
<text x="218" y="181.1">configuration</text>
<text x="218" y="183.1">INIT_B</text>
<text x="224.9" y="183.1">from</text>
<text x="230.5" y="183.1">Low</text>
<text x="231.8" y="181.1">signals,</text>
<text x="235.1" y="183.1">to</text>
<text x="238.2" y="183.1">High</text>
<text x="240.3" y="181.1">INIT_B</text>
<text x="243.6" y="183.1">indicates</text>
<text x="247.2" y="181.1">and</text>
<text x="251.9" y="181.1">DONE,</text>
<text x="253.3" y="183.1">the</text>
<text x="257.5" y="183.1">completion</text>
<text x="258.7" y="181.1">should</text>
<text x="266.2" y="181.1">be</text>
<text x="269.1" y="183.1">of</text>
<text x="269.6" y="181.1">connected</text>
<text x="272.2" y="183.1">initialization</text>
<text x="274.3" y="185.2">power-up.</text>
<text x="280.4" y="181.1">to</text>
<text x="283.5" y="181.1">LED</text>
<text x="79.1" y="186.4">either</text>
<text x="85.7" y="186.4">through</text>
<text x="94.1" y="186.4">pull-up</text>
<text x="102.8" y="186.4">or</text>
<text x="105.9" y="186.4">pull-down</text>
<text x="117" y="186.4">resistors</text>
<text x="130.5" y="190.5">Table</text>
<text x="136.7" y="190.5">2-1:</text>
<text x="136.9" y="188.4">mode</text>
<text x="137.5" y="186.4">or</text>
<text x="142.5" y="190.5">7</text>
<text x="143.1" y="188.4">pins</text>
<text x="144.9" y="190.5">Series</text>
<text x="145.4" y="186.4">directly</text>
<text x="148.2" y="188.4">should</text>
<text x="151.9" y="190.5">FPGA Configuration</text>
<text x="153.6" y="186.4">to</text>
<text x="155.7" y="188.4">not</text>
<text x="156.7" y="186.4">ground</text>
<text x="159.9" y="188.4">be</text>
<text x="163.3" y="188.4">toggled</text>
<text x="164.4" y="186.4">or</text>
<text x="167.5" y="186.4">VCCO_0.</text>
<text x="171.6" y="188.4">during</text>
<text x="171.7" y="190.5">Modes</text>
<text x="176.4" y="186.4">The</text>
<text x="147" y="196.6">(ie,</text>
<text x="148.1" y="192.5">Configuration</text>
<text x="151.3" y="196.6">M2</text>
<text x="155.1" y="196.6">low,</text>
<text x="158.9" y="194.6">Master</text>
<text x="160.1" y="196.6">M1</text>
<text x="162" y="192.5">Mode</text>
<text x="163.9" y="196.6">low,</text>
<text x="166.3" y="194.6">SPI</text>
<text x="168" y="192.5">-</text>
<text x="168.8" y="196.6">M0</text>
<text x="170.6" y="194.6">-</text>
<text x="170.8" y="192.5">M[2:0]</text>
<text x="172.6" y="196.6">high)</text>
<text x="173.3" y="194.6">001</text>
</g>
<g font-size="1.4" fill="#840084">
<text x="66" y="27.4">47u</text>
<text x="66" y="28.7">10V</text>
<text x="66" y="29.9">X5R</text>
<text x="66" y="31.2">1206</text>
<text x="166.3" y="32.5">1k</text>
<text x="166.3" y="33.7">1/16W</text>
<text x="166.3" y="35">1%</text>
<text x="203.2" y="31.2">1k</text>
<text x="203.2" y="32.5">1/16W</text>
<text x="203.2" y="33.7">1%</text>
<text x="203.2" y="35">0402</text>
<text x="217.1" y="31.2">1k</text>
<text x="217.1" y="32.5">1/16W</text>
<text x="217.1" y="33.7">1%</text>
<text x="217.1" y="35">0402</text>
<text x="255.2" y="31.2">1k</text>
<text x="255.2" y="32.5">1/16W</text>
<text x="255.2" y="33.7">1%</text>
<text x="255.2" y="35">0402</text>
<text x="267.9" y="31.2">1k</text>
<text x="267.9" y="32.5">1/16W</text>
<text x="267.9" y="33.7">1%</text>
<text x="267.9" y="35">0402</text>
<text x="166.3" y="36.3">0402</text>
<text x="217.1" y="46.4">5mA</text>
<text x="217.1" y="47.7">0603</text>
<text x="221.3" y="46.4">1.6V</text>
<text x="267.9" y="46.4">5mA</text>
<text x="267.9" y="47.7">0603</text>
<text x="272.1" y="46.4">1.6V</text>
<text x="204.4" y="93.4">1k</text>
<text x="204.4" y="94.7">1/16W</text>
<text x="204.4" y="96">1%</text>
<text x="217.1" y="93.4">1k</text>
<text x="217.1" y="94.7">1/16W</text>
<text x="217.1" y="96">1%</text>
<text x="229.8" y="93.4">1k</text>
<text x="229.8" y="94.7">1/16W</text>
<text x="229.8" y="96">1%</text>
<text x="204.4" y="97.2">0402</text>
<text x="217.1" y="97.2">0402</text>
<text x="229.8" y="97.2">0402</text>
</g>
<g font-size="1.4" fill="#006464">
<text x="217.1" y="45.2">DONE</text>
<text x="267.9" y="45.2">INIT_B</text>
</g>
</svg>
